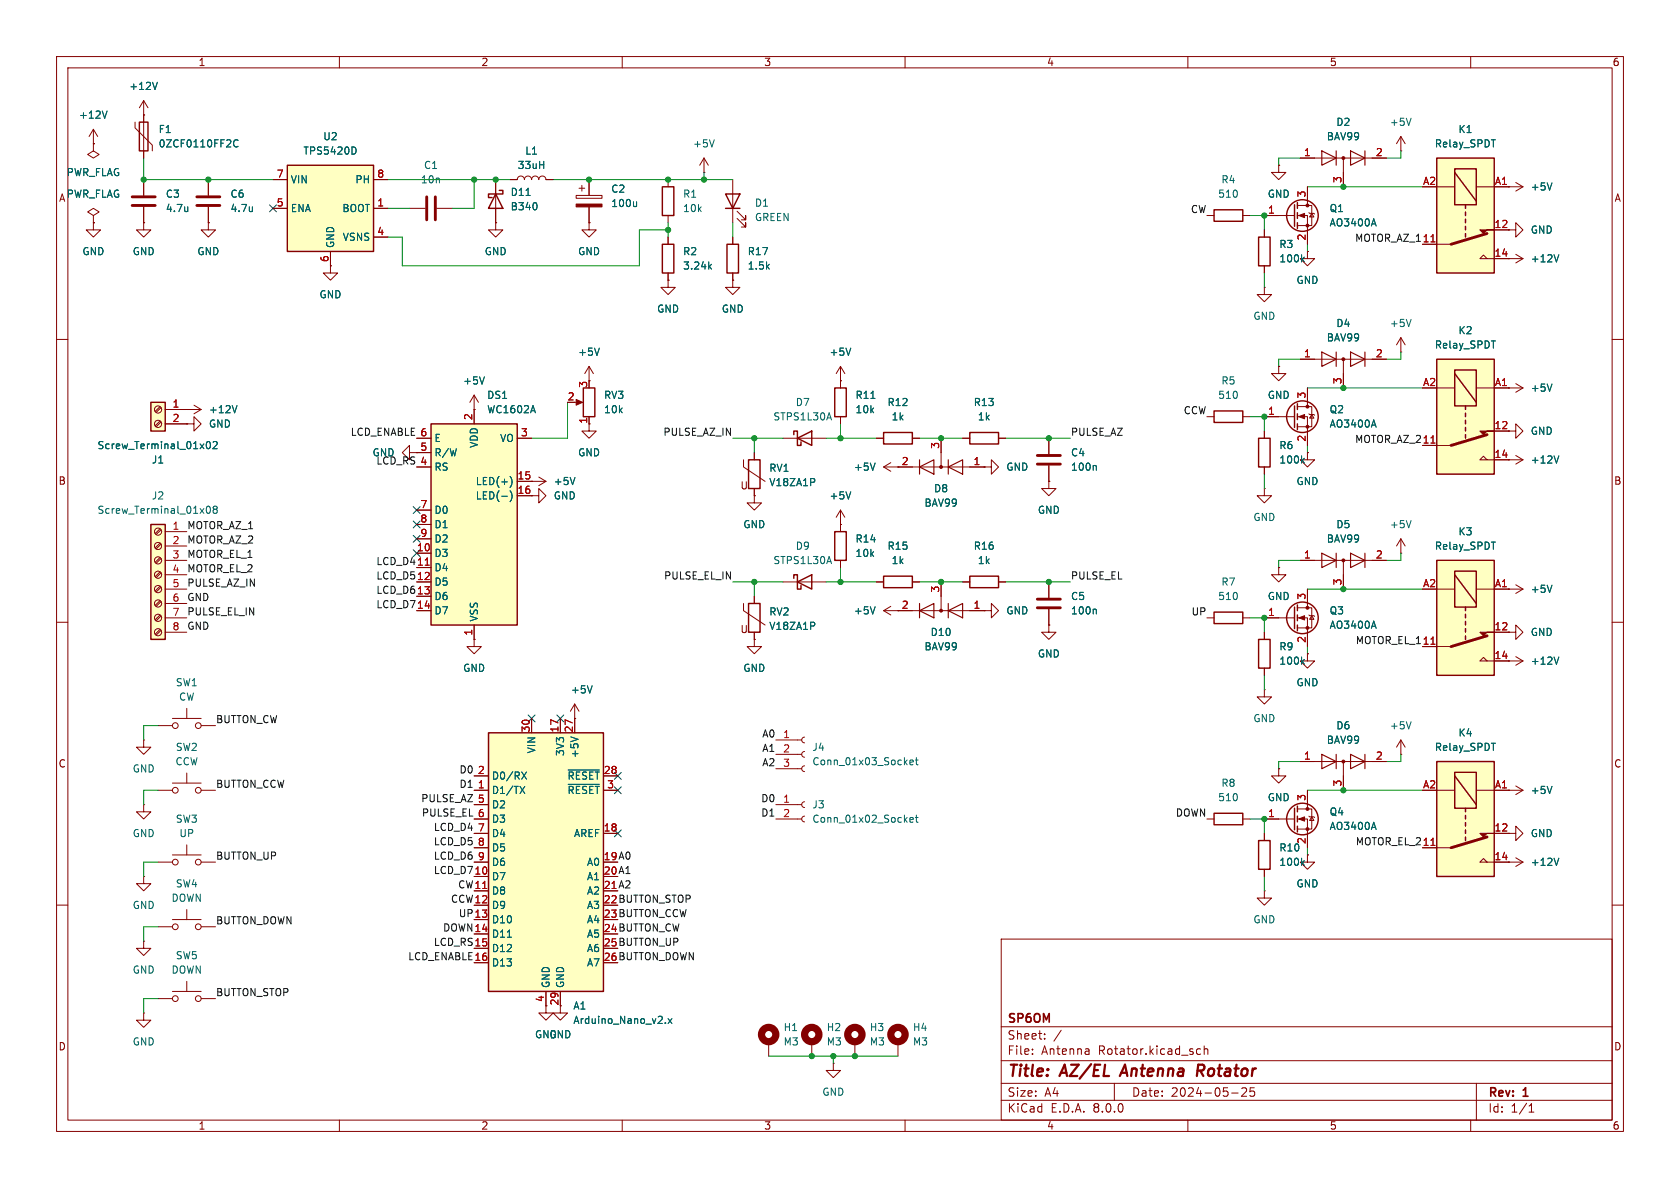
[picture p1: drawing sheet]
<svg xmlns="http://www.w3.org/2000/svg" width="297mm" height="210mm" viewBox="0 0 297 210" stroke-linecap="round" stroke-linejoin="round" font-family="sans-serif">
<g fill="none" stroke="#840000" stroke-width=".18">
<path d="M10 10h277v190h-277zM12 12h273v186h-273zM60 10v2M110 10v2M160 10v2M210 10v2M260 10v2M72.4 36.8h2.8M77.2 36.8h2.8M87.6 39.4v1.2h1.3l-1.3 1.3-1.2-1.3h1.2M87.6 39.4h.1M87.6 31.8v7.6"/>
<path d="M90.2 31.8h1.2a.64 .64 0 0 1 .7-.7 .64 .64 0 0 1 .6 .7 .64 .64 0 0 1 .6-.7 .64 .64 0 0 1 .7 .7 .64 .64 0 0 1 .6-.7 .64 .64 0 0 1 .6 .7 .64 .64 0 0 1 .7-.7 .64 .64 0 0 1 .6 .7h1.3M101.9 34.5h4.5v.6h-4.5zM102.4 33.3h1M102.9 32.8v1M104.1 39.4v1.2h1.3l-1.3 1.3-1.2-1.3h1.2M104.1 39.4h.1M104.1 31.8v2.7M104.1 36.6v2.8M118.1 31.8v1.2M118.1 38.1v1.3M124.5 30.5h.1M124.5 27.9l-.8 1.3"/>
<path d="M124.5 27.9v2.6M124.5 27.9l.7 1.3M129.5 31.8v7.6M130.3 38.6l1.5 1.5v-.7v.7h-.7M130.3 37.3l1.5 1.6v-.8v.8h-.7M10 60h2M118.1 49.5v1.3h1.3l-1.3 1.3-1.3-1.3h1.3M118.1 49.5h.1M118.1 41.9v1.3M118.1 48.3v1.2M129.5 49.5v1.3h1.3l-1.3 1.3-1.2-1.3h1.2M129.5 49.5h.1"/>
<path d="M129.5 41.9v1.3M129.5 48.3v1.2M285 60h2M154.9 77.5h1.3M161.3 77.5h1.3M166.4 77.5v5.1M170.2 77.5h1.2M176.5 77.5h1.3M185.4 77.5v2.8M156.2 82.6l1.3 .7M156.2 82.6h17.8M157.5 81.8l-1.3 .8"/>
<path d="M174 82.6h1.3v-1.3l1.2 1.3-1.2 1.2v-1.2M174 82.6h.1M185.4 85.1v1.3h1.3l-1.3 1.2-1.3-1.2h1.3M185.4 85.1h.1M185.4 82.3v2.8M10 110h2M154.9 102.9h1.3M156.2 108h17.8M156.2 108l1.3 .7M157.5 107.2l-1.3 .8M161.3 102.9h1.3M166.4 102.9v5.1"/>
<path d="M170.2 102.9h1.2M174 108h1.3v-1.3l1.2 1.3-1.2 1.2v-1.2M174 108h.1M176.5 102.9h1.3M185.4 110.5v1.3h1.3l-1.3 1.2-1.3-1.2h1.3M185.4 110.5h.1M185.4 102.9v2.8M185.4 107.7v2.8M285 110h2M223.5 121.9v1.3h1.3l-1.3 1.3-1.3-1.3h1.3M223.5 121.9h.1M226.1 135.9v1.3h1.2l-1.2 1.2-1.3-1.2h1.3"/>
<path d="M226.1 135.9h.1M229.9 134.6h15.2M231.1 139.7v3.3M237.5 134.6v5.1M247.6 133.4h.1M247.6 130.8l-.7 1.3M247.6 130.8v2.6M247.6 130.8l.8 1.3M10 160h2M25.4 154.9v1.3h1.3l-1.3 1.3-1.3-1.3h1.3M25.4 154.9h.1M213.4 144.8h1.2"/>
<path d="M219.7 144.8h1.3M223.5 144.8h5.4M229.4 144.8h1.7v5.1M229.4 143h2.5v3.6h-2.5M231.4 144.3l.1 .1h.8l.1 .1M231.9 144.4l.4 .6h-.8zM285 160h2M27.9 163.8h2.6M30.5 162.6h5.1M33 160.8v1.8M35.6 163.8h2.5M177 166h108v32h-108z"/>
<path d="M60 198v2M110 198v2M160 198v2M177 194.5h108M177 191.5h108M177 187.5h108M177 181.5h108M182.5 186.3v.1M182.5 185.5v.1M184.7 183.6v.1M184.7 182.8v.1M187.6 182.1l-1.3 2"/>
<path d="M197 191.5v3M210 198v2M211.5 186.1l.3 .3 .4-.1M212.2 185.5l-.4-.1-.3 .3M212.9 185.5l.2-.1 .4 .1v.9M212.9 184.9v1.5M217.7 193.2h1.2M219.5 192.4l.6-.1 .2 .1 .1 .3-.9 1.1h.9M221.7 192.3h-.7v.7l.2-.1h.5l.1 .3-.1 .5-.2 .1-.5-.1M260 198v2M261 191.5v6.5M270.3 196.6h.9"/>
<path d="M270.3 195.5l.4-.4v1.5"/>
<circle cx="31" cy="163.8" r=".51"/>
<circle cx="35.1" cy="163.8" r=".51"/>
</g>
<path d="M198.9 188.2l-.9 2M212.2 189.3l.5 .9M212.6 188.2h-.8l-.2 2M212.7 189.2l-1 .1" fill="none" stroke="#840000" stroke-width=".4"/>
<g fill="none" stroke="#840000" stroke-width=".25">
<path d="M87.6 34.3l1.3 2.5h-2.5zM88.3 33.7h.6v.6h-2.5v.6h.6M117.1 33h2v5.1h-2zM128.3 34.3h2.5l-1.3 2.5zM128.3 36.8h2.5M117.1 43.2h2v5.1h-2zM128.5 43.2h2.1v5.1h-2.1zM156.2 76.5h5.1v2h-5.1zM171.4 76.5h5.1v2h-5.1zM156.2 101.9h5.1v2h-5.1zM171.4 101.9h5.1v2h-5.1zM214.6 143.8h5.1v2h-5.1z"/>
<path d="M228.9 142.9v3.8M229.4 142.5v1M229.4 144.3v1M229.4 146.1v1"/>
<circle cx="230.3" cy="144.8" r="2.79"/>
</g>
<path d="M75.4 34.8v4.1M77 34.8v4.1M183.4 82h4.1M183.4 80.5h4.1M183.4 107.4h4.1M183.4 105.9h4.1" fill="none" stroke="#840000" stroke-width=".51"/>
<g fill="none" stroke="#006464" stroke-width=".18">
<path d="M93 34.6h.7M94.8 35.9l.1 .4-.1 .7M112.5 35.7v.8M112.5 36.4l-.1 .1M126.3 24.7l-.4 1.3M125.4 47.1l.4 .5M125.8 46.7l-.5 .5M154.7 81.9l-.4 1.2M193.6 82.3l.2 .2v.6M154.7 107.3l-.4 1.2M193.6 107.7l.2 .2v.6M249.5 127.6l-.5 1.2"/>
<path d="M242.9 145.4l.4 1.2"/>
</g>
<path d="M162.6 81.3v2.5M162.6 82.6l2.5-1.3v2.5zM167.6 81.3v2.5M167.6 82.6l2.6-1.3v2.5zM162.6 106.7v2.5M162.6 108l2.5-1.3v2.5zM167.6 106.7v2.5M167.6 108l2.6-1.3v2.5zM233.7 133.4l2.5 1.2-2.5 1.3zM236.2 133.4v2.5M238.8 133.4l2.5 1.2-2.5 1.3zM241.3 133.4v2.5" fill="none" stroke="#840000" stroke-width=".2"/>
<g fill="#840000" stroke="#840000" stroke-width=".18">
<path d="M101.9 36.1h4.5v.5h-4.5z"/>
<path d="M229.6 144.8l1-.4v.8z"/>
<circle cx="166.4" cy="107.9" r=".25"/>
<circle cx="166.4" cy="82.5" r=".25"/>
<circle cx="231.1" cy="146.6" r=".25"/>
<circle cx="231.1" cy="143" r=".25"/>
<circle cx="237.5" cy="134.6" r=".25"/>
</g>
<path d="M254 134.6h10.2v20.3h-10.2z" fill="#ffffc2"/>
<g fill="none" stroke="#840000" stroke-width=".18">
<path d="M213.4 38.1h1.2M219.7 38.1h1.3M223.5 38.1h5.4M226.1 29.2v1.3h1.2l-1.2 1.3-1.3-1.3h1.3M226.1 29.2h.1M229.4 38.1h1.7v5.1M229.4 36.3h2.5v3.6h-2.5M231.1 33v3.3M231.4 37.6l.1 .1h.8l.1 .1M231.9 37.7l.4 .7h-.8zM223.5 50.8v1.3h1.3l-1.3 1.2-1.3-1.2h1.3M223.5 50.8h.1"/>
<path d="M223.5 40.6v1.3M223.5 47v1.3M231.1 44.5v1.2h1.3l-1.3 1.3-1.2-1.3h1.2M231.1 44.5h.1M25.4 130.8v1.3h1.3l-1.3 1.3-1.3-1.3h1.3M25.4 130.8h.1M27.9 139.7h2.6M27.9 128.3h2.6M30.5 127h5.1M30.5 138.4h5.1M33 125.2v1.8M33 136.7v1.7"/>
<path d="M35.6 139.7h2.5M35.6 128.3h2.5M254 139.7h3.2M261 139.7h8.2M266.7 139.7h.1M268 138.9l1.2 .8M269.2 139.7l-1.2 .8M25.4 142.2v1.3h1.3l-1.3 1.3-1.3-1.3h1.3M25.4 142.2h.1M27.9 152.4h2.6M30.5 151.1h5.1M33 149.4v1.7"/>
<path d="M35.6 152.4h2.5M223.5 157.5v1.3h1.3l-1.3 1.2-1.3-1.2h1.3M223.5 157.5h.1M223.5 147.3v1.3M223.5 153.7v1.2M231.1 151.1v1.3h1.3l-1.3 1.3-1.2-1.3h1.2M231.1 151.1h.1M251.5 149.9h5M262.9 152.4l-.6-.6-.7 .6h7.6M264.2 147.3h2.5M266.7 147.3h1.3v-1.2l1.2 1.2-1.2 1.3v-1.3M266.7 147.3h.1"/>
<path d="M266.7 152.4h.1M268 151.6l1.2 .8M269.2 152.4l-1.2 .8M25.4 179.1v1.2h1.3l-1.3 1.3-1.3-1.3h1.3M25.4 179.1h.1M25.4 166.4v1.2h1.3l-1.3 1.3-1.3-1.3h1.3M25.4 166.4h.1M27.9 176.5h2.6M30.5 175.3h5.1M33 173.5v1.8M35.6 176.5h2.5M147.3 188v1.2h1.3l-1.3 1.3-1.3-1.3h1.3"/>
<path d="M147.3 188h.1M151.1 184.2v2.5M158.7 184.2v2.5"/>
<circle cx="31" cy="139.7" r=".51"/>
<circle cx="31" cy="128.3" r=".51"/>
<circle cx="35.1" cy="139.7" r=".51"/>
<circle cx="35.1" cy="128.3" r=".51"/>
<circle cx="31" cy="152.4" r=".51"/>
<circle cx="35.1" cy="152.4" r=".51"/>
<circle cx="31" cy="176.5" r=".51"/>
<circle cx="35.1" cy="176.5" r=".51"/>
</g>
<g fill="none" stroke="#840000" stroke-width=".25">
<path d="M214.6 37.1h5.1v2h-5.1zM228.9 36.2v3.8M229.4 35.8v1M229.4 37.6v1M229.4 39.4v1M222.5 41.9h2v5.1h-2zM254 134.6h10.2v20.3h-10.2zM257.2 136.5h3.8v6.4h-3.8zM257.2 137.2l3.8 5M222.5 148.6h2v5.1h-2zM259.1 142.9v.6M259.1 144.1v.7"/>
<path d="M259.1 145.4v.7M259.1 146.7v.6M259.1 148v.6"/>
<circle cx="230.3" cy="38.1" r="2.79"/>
</g>
<path d="M262.9 148l-6.4 1.9" fill="none" stroke="#840000" stroke-width=".51"/>
<g fill="#840000" stroke="#840000" stroke-width=".18">
<path d="M261.6 147.3h2.6h-1.3l-.6 .7z"/>
<path d="M229.6 38.1l1-.4v.8z"/>
<circle cx="231.1" cy="39.9" r=".25"/>
<circle cx="231.1" cy="36.3" r=".25"/>
</g>
<path d="M253 149.4h.7" fill="none" stroke="#a90000" stroke-width=".18"/>
<path d="M242.9 38.7l.4 1.2M230.2 45.8l.4 .5M230.6 45.5l-.5 .4M274.4 139l-.5 1.3M230.2 152.5l.4 .5M230.6 152.1l-.5 .5M275.6 151.7l-.4 1.3" fill="none" stroke="#006464" stroke-width=".18"/>
<g fill="none" stroke="#840000" stroke-width="1.3">
<circle cx="151.1" cy="182.9" r="1.27"/>
<circle cx="158.7" cy="182.9" r="1.27"/>
</g>
<path d="M254 27.9h10.2v20.4h-10.2z" fill="#ffffc2"/>
<g fill="none" stroke="#840000" stroke-width=".18">
<path d="M229.9 27.9h15.2M237.5 27.9v5.1M247.6 26.7h.1M247.6 24.1l-.7 1.3M247.6 24.1v2.6M247.6 24.1l.8 1.3M254 33h3.2M261 33h8.2M266.7 33h.1M268 32.3l1.2 .7M269.2 33l-1.2 .8M251.5 43.2h5"/>
<path d="M262.9 45.7l-.6-.6-.7 .6h7.6M264.2 40.6h2.5M266.7 40.6h1.3v-1.2l1.2 1.2-1.2 1.3v-1.3M266.7 40.6h.1M266.7 45.7h.1M268 45l1.2 .7M269.2 45.7l-1.2 .8M266.7 116.8h.1M266.7 111.8h1.3v-1.3l1.2 1.3-1.2 1.2v-1.2M266.7 111.8h.1M266.7 104.1h.1M266.7 116.8h2.5"/>
<path d="M266.7 104.1h2.5M268 116.1l1.2 .7M268 103.4l1.2 .7M269.2 116.8l-1.2 .8M269.2 104.1l-1.2 .8"/>
</g>
<path d="M254 27.9h10.2v20.4h-10.2zM257.2 29.8h3.8v6.4h-3.8zM257.2 30.5l3.8 5.1M259.1 36.2v.6M259.1 37.5v.6M259.1 38.7v.7M259.1 40v.6M259.1 41.3v.6" fill="none" stroke="#840000" stroke-width=".25"/>
<path d="M262.9 41.3l-6.4 1.9" fill="none" stroke="#840000" stroke-width=".51"/>
<g fill="#840000" stroke="#840000" stroke-width=".18">
<path d="M261.6 40.6h2.6h-1.3l-.6 .7z"/>
<circle cx="237.5" cy="27.9" r=".25"/>
</g>
<path d="M253 42.8h.7" fill="none" stroke="#a90000" stroke-width=".18"/>
<path d="M249.5 20.9l-.5 1.3M274.4 32.3l-.5 1.3M275.6 45l-.4 1.3M274.4 103.4l-.5 1.3M275.6 116.1l-.4 1.3" fill="none" stroke="#006464" stroke-width=".18"/>
<path d="M233.7 26.7l2.5 1.2-2.5 1.3zM236.2 26.7v2.5M238.8 26.7l2.5 1.2-2.5 1.3zM241.3 26.7v2.5" fill="none" stroke="#840000" stroke-width=".2"/>
<path d="M254 99.1h10.2v20.3h-10.2z" fill="#ffffc2"/>
<path d="M251.5 114.3h5M254 104.1h3.2M261 104.1h5.7M262.9 116.8l-.6-.6-.7 .6h5.1M264.2 111.8h2.5" fill="none" stroke="#840000" stroke-width=".18"/>
<path d="M254 99.1h10.2v20.3h-10.2zM257.2 101h3.8v6.3h-3.8zM257.2 101.6l3.8 5.1M259.1 107.3v.7M259.1 108.6v.6M259.1 109.9v.6M259.1 111.1v.7M259.1 112.4v.6" fill="none" stroke="#840000" stroke-width=".25"/>
<path d="M262.9 112.4l-6.4 1.9" fill="none" stroke="#840000" stroke-width=".51"/>
<path d="M261.6 111.8h2.6h-1.3l-.6 .6z" fill="#840000" stroke="#840000" stroke-width=".18"/>
<path d="M253 113.9h.7" fill="none" stroke="#a90000" stroke-width=".18"/>
<path d="M86.4 129.5h20.3v45.8h-20.3z" fill="#ffffc2"/>
<g fill="none" stroke="#840000" stroke-width=".25">
<path d="M214.6 72.6h5.1v2.1h-5.1zM222.5 77.5h2v5.1h-2zM228.9 71.8v3.8M229.4 71.4v1M229.4 73.2v1M229.4 74.9v1M214.6 108.2h5.1v2h-5.1zM222.5 113h2v5.1h-2zM228.9 107.3v3.8M229.4 106.9v1.1M229.4 108.7v1M229.4 110.5v1"/>
<path d="M86.4 129.5h20.3v45.8h-20.3z"/>
<circle cx="230.3" cy="73.7" r="2.79"/>
<circle cx="230.3" cy="109.2" r="2.79"/>
</g>
<g fill="none" stroke="#840000" stroke-width=".18">
<path d="M247.6 59.7v2.5M247.6 59.7l-.7 1.3M247.6 59.7l.8 1.3M148.6 67.3h.1M148.6 64.8l-.8 1.2M148.6 64.8v2.5M148.6 64.8l.8 1.2M213.4 73.7h1.2M219.7 73.7h1.3M223.5 76.2v1.3M223.5 73.7h5.4M226.1 64.8v1.2h1.2l-1.2 1.3-1.3-1.3h1.3"/>
<path d="M226.1 64.8h.1M229.4 73.7h1.7v5M229.4 71.9h2.5v3.5h-2.5M229.9 63.5h15.2M231.1 68.6v3.3M231.4 73.2l.1 .1h.8l.1 .1M231.9 73.3l.4 .6h-.8zM237.5 63.5v5.1M247.6 62.2h.1M266.7 76.2h1.3v-1.3l1.2 1.3-1.2 1.3v-1.3M266.7 76.2h.1M266.7 68.6h.1"/>
<path d="M266.7 68.6h2.5M268 67.8l1.2 .8M269.2 68.6l-1.2 .7M223.5 86.4v1.2h1.3l-1.3 1.3-1.3-1.3h1.3M223.5 86.4h.1M223.5 82.6v1.2M229.9 99.1h15.2M231.1 80v1.3h1.3l-1.3 1.3-1.2-1.3h1.2M231.1 80h.1M237.5 99.1v5M247.6 97.8h.1M247.6 95.3l-.7 1.2"/>
<path d="M247.6 95.3v2.5M247.6 95.3l.8 1.2M266.7 81.3h.1M266.7 81.3h2.5M268 80.5l1.2 .8M269.2 81.3l-1.2 .7M213.4 109.2h1.2M219.7 109.2h1.3M223.5 109.2h5.4M223.5 111.8v1.2M223.5 118.1v1.3M226.1 100.3v1.3h1.2l-1.2 1.3-1.3-1.3h1.3"/>
<path d="M226.1 100.3h.1M229.4 109.2h1.7v5.1M229.4 107.4h2.5v3.6h-2.5M231.1 115.6v1.2h1.3l-1.3 1.3-1.2-1.3h1.2M231.1 115.6h.1M231.1 104.1v3.3M231.4 108.7l.1 .1h.8l.1 .2M231.9 108.8l.4 .7h-.8zM83.8 139.7h2.6M83.8 137.2h2.6M94 127v2.5M99.1 127v2.5"/>
<path d="M101.6 127v2.5M106.7 139.7h2.5M106.7 137.2h2.5M137.2 135.9h4.5M137.2 133.4h4.5M137.2 130.8h4.5M142.2 135.4l-.3 .1-.2 .4 .2 .3 .3 .2M142.2 132.8l-.3 .2-.2 .4 .2 .3 .3 .2M142.2 130.3l-.3 .2-.2 .3 .2 .4 .3 .1M83.8 154.9h2.6M83.8 157.5h2.6M83.8 147.3h2.6"/>
<path d="M83.8 142.2h2.6M83.8 144.8h2.6M83.8 149.9h2.6M83.8 152.4h2.6M106.7 147.3h2.5M137.2 142.2h4.5M137.2 144.8h4.5M142.2 144.3l-.3 .1-.2 .4 .2 .3 .3 .2M142.2 141.7l-.3 .2-.2 .3 .2 .4 .3 .1M83.8 160h2.6M83.8 162.6h2.6M83.8 165.1h2.6"/>
<path d="M83.8 167.6h2.6M83.8 170.2h2.6M96.5 175.3v3.8h1.3l-1.3 1.2-1.3-1.2h1.3M99.1 175.3v3.8h1.2l-1.2 1.2-1.3-1.2h1.3M135.9 184.2v2.5M143.5 184.2v2.5"/>
</g>
<g fill="none" stroke="#006464" stroke-width=".18">
<path d="M249.5 56.5l-.5 1.2M150.4 61.5l-.4 1.3M242.9 74.2l.4 1.3M274.4 67.9l-.5 1.3M230.2 81.4l.4 .5M230.6 81l-.5 .5M249.5 92l-.5 1.3M275.6 80.6l-.4 1.3M230.2 116.9l.4 .5M230.6 116.6l-.5 .5M242.9 109.8l.4 1.3M91.9 139l.9 1.3"/>
<path d="M92.2 136.5l.9 1.2M92.8 139l-.9 1.3M93.1 136.5l-.9 1.2M100.5 136.1h5.4M100.5 138.7h5.4M100.9 130.3l1.3 .4M160.9 134.8l.6-.1-.1-.3h-.4l-.1 .1v.6h.5M161.8 134.4h.5M162 133.9v1.1l.3 .2M160.9 144.9l.6-.1-.1-.2-.4-.1-.1 .2v.6h.5M161.8 144.5h.5M162 144.1v1.1l.3 .2"/>
<path d="M89.7 165.7h.7M117.6 180.8v.1M118.1 180.1l.7 .8M118.8 180.1l-.7 .8"/>
</g>
<path d="M85.3 157.1h.8" fill="none" stroke="#a90000" stroke-width=".18"/>
<g fill="#840000" stroke="#840000" stroke-width=".18">
<path d="M229.6 109.2l1-.4v.8z"/>
<path d="M229.6 73.7l1-.4v.7z"/>
<circle cx="231.1" cy="111" r=".25"/>
<circle cx="231.1" cy="107.4" r=".25"/>
<circle cx="237.5" cy="99.1" r=".25"/>
<circle cx="231.1" cy="75.4" r=".25"/>
<circle cx="231.1" cy="71.9" r=".25"/>
<circle cx="237.5" cy="63.5" r=".25"/>
</g>
<path d="M233.7 62.2l2.5 1.3-2.5 1.3zM236.2 62.2v2.6M238.8 62.2l2.5 1.3-2.5 1.3zM241.3 62.2v2.6M233.7 97.8l2.5 1.3-2.5 1.2zM236.2 97.8v2.5M238.8 97.8l2.5 1.3-2.5 1.2zM241.3 97.8v2.5" fill="none" stroke="#840000" stroke-width=".2"/>
<g fill="none" stroke="#840000" stroke-width="1.3">
<circle cx="135.9" cy="182.9" r="1.27"/>
<circle cx="143.5" cy="182.9" r="1.27"/>
</g>
<path d="M254 63.5h10.2v20.3h-10.2z" fill="#ffffc2"/>
<g fill="none" stroke="#840000" stroke-width=".18">
<path d="M16.5 38.1l1-.6-1-.7-1 .7 1 .6v1.3M16.5 39.4h.1M16.5 39.4v1.2h1.3l-1.3 1.3-1.3-1.3h1.3M25.4 39.4v1.2h1.3l-1.3 1.3-1.3-1.3h1.3M25.4 39.4h.1M25.4 31.8v2.7M25.4 36.6v2.8M33 74.9h1.3v-1.2l1.3 1.2-1.3 1.3v-1.3M33 74.9h.1M33 72.4h.1M33 72.4h2.6M34.3 71.6l1.3 .8"/>
<path d="M35.6 72.4l-1.3 .8M138.4 77.5h7.6M148.6 67.3v1.3M148.6 73.7v1.2M251.5 78.7h5M254 68.6h3.2M261 68.6h5.7M264.2 76.2h2.5M148.6 92.7v1.3M148.6 99.1v1.2M262.9 81.3l-.6-.7-.7 .7h5.1M131.4 106.7v1.3l3.9 2.5"/>
<path d="M133.3 113v1.3h1.3l-1.3 1.3-1.2-1.3h1.2M133.3 113h.1M133.3 105.4v1.3M133.3 111.8v1.2M138.4 102.9h7.6"/>
</g>
<g fill="none" stroke="#840000" stroke-width=".25">
<path d="M140.3 76.8v-.6h.7v2.5h.6v-.6M141 77.5l2.5-1.3v2.5zM147.6 68.6h2v5.1h-2zM254 63.5h10.2v20.3h-10.2zM257.2 65.4h3.8v6.4h-3.8zM257.2 66l3.8 5.1M259.1 71.8v.6M259.1 73v.7M259.1 74.3v.6M259.1 75.6v.6M259.1 76.8v.7M147.6 94h2v5.1h-2z"/>
<path d="M132.3 106.7h2.1v5.1h-2.1zM140.3 102.2v-.6h.7v2.5h.6v-.6M141 102.9l2.5-1.3v2.5z"/>
</g>
<path d="M23.4 36.3h4M23.4 34.8h4M262.9 76.8l-6.4 1.9" fill="none" stroke="#840000" stroke-width=".51"/>
<path d="M261.6 76.2h2.6h-1.3l-.6 .6z" fill="#840000" stroke="#840000" stroke-width=".18"/>
<path d="M253 78.3h.7" fill="none" stroke="#a90000" stroke-width=".18"/>
<path d="M33.2 36.6v.8M33.2 37.3h-.1M41.9 71.7l-.4 1.3M146.6 73l.4 1.2M154 70.4h.7M146.6 98.4l.4 1.2M144 110.1v.4" fill="none" stroke="#006464" stroke-width=".18"/>
<path d="M26.7 92.7h2.5v20.3h-2.5z" fill="#ffffc2"/>
<path d="M26.7 92.7h2.5v20.3h-2.5z" fill="none" stroke="#840000" stroke-width=".25"/>
<g fill="none" stroke="#840000" stroke-width=".18">
<path d="M28.3 98.6l-.9 .8M28.3 96l-.9 .9M28.3 93.5l-.9 .8M28.5 98.7l-.9 .9M28.5 96.2l-.9 .8M28.5 93.6l-.9 .9M29.2 94h3.8M29.2 96.5h3.8M29.2 99.1h3.8M148.6 92.7h.1M148.6 90.2l-.8 1.2M148.6 90.2v2.5"/>
<path d="M148.6 90.2l.8 1.2M28.3 111.3l-.9 .8M28.3 108.7l-.9 .9M28.3 106.2l-.9 .8M28.3 103.6l-.9 .9M28.3 101.1l-.9 .8M28.5 111.4l-.9 .9M28.5 108.9l-.9 .8M28.5 106.3l-.9 .9M28.5 103.8l-.9 .8M28.5 101.3l-.9 .8M29.2 101.6h3.8"/>
<path d="M29.2 104.1h3.8M29.2 106.7h3.8M29.2 109.2h3.8M29.2 111.8h3.8"/>
<circle cx="27.9" cy="99.1" r=".63"/>
<circle cx="27.9" cy="96.5" r=".63"/>
<circle cx="27.9" cy="94" r=".63"/>
<circle cx="27.9" cy="101.6" r=".63"/>
<circle cx="27.9" cy="109.2" r=".63"/>
<circle cx="27.9" cy="111.8" r=".63"/>
<circle cx="27.9" cy="106.7" r=".63"/>
<circle cx="27.9" cy="104.1" r=".63"/>
</g>
<path d="M36.6 89.5h.2a.68 .68 0 0 1 .4 .6 .68 .68 0 0 1-.4 .6 .84 .84 0 0 1-.2-1.2zM37.9 90l-.2-.2 .2-.3h.3l.2 .2-.2 .3M37.9 90l-.2 .3v.3l.2 .1h.4l.1-.2v-.2l-.2-.3M37.9 90h.3M150.4 86.9l-.4 1.3" fill="none" stroke="#006464" stroke-width=".18"/>
<path d="M26.7 71.1h2.5v5.1h-2.5z" fill="#ffffc2"/>
<path d="M26.7 71.1h2.5v5.1h-2.5z" fill="none" stroke="#840000" stroke-width=".25"/>
<g fill="none" stroke="#840000" stroke-width=".18">
<path d="M28.3 74.4l-.9 .9M28.3 71.9l-.9 .8M28.5 74.6l-.9 .8M28.5 72.1l-.9 .8M29.2 72.4h3.8M29.2 74.9h3.8M83.8 72.4h.1M83.8 69.9l-.7 1.2M83.8 69.9v2.5M83.8 69.9l.8 1.2M83.8 113v1.3h1.3l-1.3 1.3-1.3-1.3h1.3M83.8 113h.1"/>
<circle cx="27.9" cy="72.4" r=".63"/>
<circle cx="27.9" cy="74.9" r=".63"/>
</g>
<path d="M36.6 78.1l.2-.1a.68 .68 0 0 1 .4 .7 .68 .68 0 0 1-.4 .6 .84 .84 0 0 1-.2-1.2zM37.7 78.2l.5-.2 .2 .4-.8 .9h.8M85.6 66.6l-.4 1.3" fill="none" stroke="#006464" stroke-width=".18"/>
<path d="M76.2 74.9h15.2v35.6h-15.2z" fill="#ffffc2"/>
<path d="M24.6 21.6h1.6v5.1h-1.6zM76.2 74.9h15.2v35.6h-15.2zM103.1 68.6h2.1v5.1h-2.1zM132.3 81.3h2.1v5.1h-2.1z" fill="none" stroke="#840000" stroke-width=".25"/>
<g fill="none" stroke="#840000" stroke-width=".18">
<path d="M25.4 17.8v10.1M25.4 17.8l-.8 1.3M25.4 17.8l.8 1.3M16.5 25.4h.1M16.5 25.4v1.3l1 .6-1 .6-1-.6 1-.6M16.5 22.9l-.8 1.2M16.5 22.9v2.5M16.5 22.9l.8 1.2M23.9 21.6v1l3 3.1v1M25.4 20.3h.1M36.8 31.8v2.7M36.8 36.6v2.8"/>
<path d="M58.4 47v1.3h1.3l-1.3 1.2-1.3-1.2h1.3M58.4 47h.1M73.7 77.5h2.5M83.8 72.4v2.5M91.4 77.5h2.6M101.6 71.1h1M104.1 73.7v2.5h1.3l-1.3 1.3-1.2-1.3h1.2M104.1 64.8l-.7 1.2M104.1 64.8v2.5M104.1 64.8l.8 1.2M72.4 80v-1.3l-1.3 1.3 1.3 1.3v-1.3h1.3M73.7 80h.1"/>
<path d="M73.7 97.8h2.5M73.7 82.6h2.5M73.7 80h2.5M73.7 90.2h2.5M73.7 92.7h2.5M73.7 95.3h2.5M91.4 85.1h5.1M91.4 87.6h2.6M94 87.6h1.2v-1.2l1.3 1.2-1.3 1.3v-1.3M94 87.6h.1M94 85.1h.1M95.2 84.3l1.3 .8"/>
<path d="M96.5 85.1l-1.3 .8M131.4 81.3v1.3l3.9 2.5M133.3 87.6v1.3h1.3l-1.3 1.3-1.2-1.3h1.2M133.3 87.6h.1M133.3 80v1.3M133.3 86.4v1.2M73.7 100.3h2.5M73.7 102.9h2.5M73.7 105.4h2.5M73.7 108h2.5M83.8 110.5v2.5"/>
</g>
<path d="M75.2 99.9h.7" fill="none" stroke="#a90000" stroke-width=".18"/>
<path d="M18.9 19.6l-.4 1.3M27.8 14.5l-.4 1.3M42.1 24.8a.6 .6 0 0 0-.9 .5 .6 .6 0 0 0 .6 .7l.3-.1M44.6 36.6v.8M44.6 37.3h.1M106 61.5l-.5 1.3M90.2 84.2a1.46 1.46 0 0 1 0 2M90.2 86.8a1.46 1.46 0 0 1 0 1.9M101.7 84.4l-.5 1.3M144 84.7v.4" fill="none" stroke="#006464" stroke-width=".18"/>
<path d="M101.9 70.6l1.1 .5-1.1 .5z" fill="#840000" stroke="#840000" stroke-width=".18"/>
<path d="M34.8 36.3h4.1M34.8 34.8h4.1" fill="none" stroke="#840000" stroke-width=".51"/>
<path d="M50.8 29.2h15.2v15.3h-15.2z" fill="#ffffc2"/>
<path d="M50.8 29.2h15.2v15.3h-15.2z" fill="none" stroke="#840000" stroke-width=".25"/>
<g fill="none" stroke="#840000" stroke-width=".18">
<path d="M16.5 25.4h.1M16.5 39.4h.1M25.4 20.3h.1M25.4 39.4h.1M25.4 20.3v1.3M25.4 26.7v1.2M25.4 31.8v2.7M25.4 36.6v2.8M36.8 39.4v1.2h1.3l-1.3 1.3-1.2-1.3h1.2M36.8 39.4h.1M36.8 31.8v2.7M36.8 36.6v2.8"/>
<path d="M48.3 36.8h2.5M48.3 31.8h2.5M66 36.8h2.6M66 31.8h2.6M87.6 39.4h.1M87.6 31.8v2.5M87.6 36.8v2.6M90.2 31.8h1.2M96.5 31.8h1.3M104.1 39.4h.1M104.1 31.8v2.7M104.1 36.6v2.8"/>
<path d="M223.5 38.1h2.6M226.1 29.2h.1M229.9 27.9h2.5M231.1 33v2.6M237.5 30.5v2.5M242.6 27.9h2.5M264.2 33h2.5M266.7 33h.1M58.4 47h.1M58.4 44.5v2.5M66 41.9h2.6M118.1 49.5h.1"/>
<path d="M118.1 41.9v1.3M118.1 48.3v1.2M129.5 49.5h.1M129.5 41.9v1.3M129.5 48.3v1.2M223.5 40.6v1.3M223.5 47v1.3M231.1 44.5h.1M231.1 40.6v2.6M251.5 43.2h2.5M264.2 40.6h2.5M264.2 45.7h2.5"/>
<path d="M266.7 45.7h.1M266.7 40.6h.1M29.2 72.4h3.8M29.2 74.9h3.8M33 72.4h.1M33 74.9h.1M73.7 77.5h2.5M83.8 72.4h.1M83.8 72.4v2.5M91.4 77.5h2.6M104.1 73.7v1.2M148.6 67.3h.1"/>
<path d="M148.6 67.3v1.3M148.6 73.7v1.2M154.9 77.5h1.3M161.3 77.5h1.3M166.4 77.5v2.5M170.2 77.5h1.2M176.5 77.5h1.3M185.4 77.5v2.8M223.5 76.2v1.3M223.5 73.7h2.6M226.1 64.8h.1M229.9 63.5h2.5"/>
<path d="M231.1 68.6v2.5M231.1 76.2v2.5M237.5 66v2.6M242.6 63.5h2.5M251.5 78.7h2.5M264.2 76.2h2.5M264.2 68.6h2.5M266.7 68.6h.1M266.7 76.2h.1M73.7 80h.1M73.7 97.8h2.5M73.7 82.6h2.5"/>
<path d="M73.7 80h2.5M73.7 90.2h2.5M73.7 92.7h2.5M73.7 95.3h2.5M91.4 85.1h2.6M91.4 87.6h2.6M94 87.6h.1M94 85.1h.1M133.3 87.6h.1M133.3 80v1.3M133.3 86.4v1.2M148.6 92.7h.1"/>
<path d="M148.6 92.7v1.3M148.6 99.1v1.2M158.7 82.6h2.6M171.4 82.6h2.6M174 82.6h.1M185.4 85.1h.1M185.4 82.3v2.8M223.5 82.6v1.2M229.9 99.1h2.5M231.1 80h.1M242.6 99.1h2.5M264.2 81.3h2.5"/>
<path d="M266.7 81.3h.1M73.7 100.3h2.5M73.7 102.9h2.5M73.7 105.4h2.5M73.7 108h2.5M83.8 113h.1M83.8 110.5v2.5M133.3 113h.1M133.3 105.4v1.3M133.3 111.8v1.2M154.9 102.9h1.3M158.7 108h2.6"/>
<path d="M161.3 102.9h1.3M166.4 102.9v2.5M170.2 102.9h1.2M171.4 108h2.6M174 108h.1M176.5 102.9h1.3M185.4 110.5h.1M185.4 102.9v2.8M185.4 107.7v2.8M223.5 111.8v1.2M223.5 118.1v1.3M223.5 109.2h2.6"/>
<path d="M226.1 100.3h.1M231.1 115.6h.1M231.1 104.1v2.6M231.1 111.8v2.5M237.5 101.6v2.5M251.5 114.3h2.5M264.2 111.8h2.5M264.2 116.8h2.5M264.2 104.1h2.5M266.7 104.1h.1M266.7 111.8h.1M266.7 116.8h.1"/>
<path d="M83.8 139.7h2.6M83.8 137.2h2.6M94 127v2.5M99.1 127v2.5M101.6 127h.1M101.6 124.5l-.8 1.2M101.6 124.5v5M101.6 124.5l.8 1.2M106.7 139.7h2.5M106.7 137.2h2.5M226.1 135.9h.1M229.9 134.6h2.5"/>
<path d="M231.1 139.7v2.5M237.5 137.2v2.5M242.6 134.6h2.5M264.2 139.7h2.5M266.7 139.7h.1M83.8 154.9h2.6M83.8 157.5h2.6M83.8 147.3h2.6M83.8 142.2h2.6M83.8 144.8h2.6M83.8 149.9h2.6M83.8 152.4h2.6"/>
<path d="M106.7 147.3h2.5M223.5 144.8h2.6M223.5 147.3v1.3M223.5 153.7v1.2M231.1 151.1h.1M231.1 147.3v2.6M251.5 149.9h2.5M264.2 147.3h2.5M264.2 152.4h2.5M266.7 152.4h.1M266.7 147.3h.1M83.8 160h2.6"/>
<path d="M83.8 162.6h2.6M83.8 165.1h2.6M83.8 167.6h2.6M83.8 170.2h2.6M96.5 175.3v2.5M99.1 175.3v2.5"/>
</g>
<g fill="none" stroke="#006464" stroke-width=".18">
<path d="M18.9 19.6l-.4 1.3M27.8 14.5l-.4 1.3M33.2 36.6v.8M33.2 37.3h-.1M42.1 24.8a.6 .6 0 0 0-.9 .5 .6 .6 0 0 0 .6 .7l.3-.1M44.6 36.6v.8M44.6 37.3h.1M62.7 26l.3 .5-.3 .7M93 34.6h.7M94.8 35.9l.1 .4-.1 .7M112.5 35.7v.8M112.5 36.4l-.1 .1"/>
<path d="M242.9 38.7l.4 1.2M274.4 32.3l-.5 1.3M125.4 47.1l.4 .5M125.8 46.7l-.5 .5M230.2 45.8l.4 .5M230.6 45.5l-.5 .4M275.6 45l-.4 1.3M36.6 78.1l.2-.1a.68 .68 0 0 1 .4 .7 .68 .68 0 0 1-.4 .6 .84 .84 0 0 1-.2-1.2zM37.7 78.2l.5-.2 .2 .4-.8 .9h.8M41.9 71.7l-.4 1.3M85.6 66.6l-.4 1.3M106 61.5l-.5 1.3"/>
<path d="M150.4 61.5l-.4 1.3M154 70.4h.7M242.9 74.2l.4 1.3M274.4 67.9l-.5 1.3M90.2 84.2a1.46 1.46 0 0 1 0 2M90.2 86.8a1.46 1.46 0 0 1 0 1.9M101.7 84.4l-.5 1.3M144 84.7v.4M150.4 86.9l-.4 1.3M154.7 81.9l-.4 1.2M193.6 82.3l.2 .2v.6M230.2 81.4l.4 .5"/>
<path d="M230.6 81l-.5 .5M275.6 80.6l-.4 1.3M144 110.1v.4M154.7 107.3l-.4 1.2M193.6 107.7l.2 .2v.6M230.2 116.9l.4 .5M230.6 116.6l-.5 .5M242.9 109.8l.4 1.3M274.4 103.4l-.5 1.3M275.6 116.1l-.4 1.3M91.9 139l.9 1.3M92.2 136.5l.9 1.2"/>
<path d="M92.8 139l-.9 1.3M93.1 136.5l-.9 1.2M100.5 136.1h5.4M100.5 138.7h5.4M100.9 130.3l1.3 .4M104.7 121.2l-.4 1.3M274.4 139l-.5 1.3M230.2 152.5l.4 .5M230.6 152.1l-.5 .5M242.9 145.4l.4 1.2M275.6 151.7l-.4 1.3M89.7 165.7h.7"/>
<path d="M117.6 180.8v.1M118.1 180.1l.7 .8M118.8 180.1l-.7 .8"/>
</g>
<g fill="none" stroke="#009600" stroke-width=".18">
<path d="M25.4 27.9v3.9h22.9M68.6 31.8h21.6M68.6 36.8h3.8M83.8 31.8v5h-3.8M97.8 31.8h31.7M118.1 39.4v2.5M124.5 30.5v1.3M129.5 39.4v2.5M221 38.1h2.5v2.5M229.9 27.9h-3.8v1.3M231.1 33h20.4M247.6 26.7v1.2h-2.5"/>
<path d="M118.1 40.6h-5.1v6.4h-41.9v-5.1h-2.5M223.5 48.3v2.5M231.1 43.2v1.3M100.3 71.1v6.4h-6.3M129.5 77.5h8.9M133.3 77.5v2.5M146 77.5h8.9M148.6 74.9v2.6M162.6 77.5h7.6M177.8 77.5h11.4M221 73.7h2.5v2.5M229.9 63.5h-3.8v1.3"/>
<path d="M231.1 78.7v1.3M231.1 68.6h20.4M247.6 62.2v1.3h-2.5M223.5 83.8v2.6M229.9 99.1h-3.8v1.2M247.6 97.8v1.3h-2.5M129.5 102.9h8.9M133.3 102.9v2.5M146 102.9h8.9M148.6 100.3v2.6M162.6 102.9h7.6M177.8 102.9h11.4"/>
<path d="M221 109.2h2.5v2.6M223.5 119.4v2.5M231.1 114.3v1.3M231.1 104.1h20.4M27.9 128.3h-2.5v2.5M27.9 139.7h-2.5v2.5M229.9 134.6h-3.8v1.3M231.1 139.7h20.4M247.6 133.4v1.2h-2.5M27.9 152.4h-2.5v2.5M221 144.8h2.5v2.5M223.5 154.9v2.6"/>
<path d="M231.1 149.9v1.2M27.9 163.8h-2.5v2.6M27.9 176.5h-2.5v2.6M135.9 186.7h22.8M147.3 186.7v1.3"/>
</g>
<g fill="none" stroke="#000084" stroke-width=".18">
<path d="M47.7 36.2l1.2 1.2M48.9 36.2l-1.2 1.2M73.1 92.1l1.2 1.2M73.1 94.6l1.2 1.3M73.1 97.2l1.2 1.2M73.1 89.6l1.2 1.2M74.3 92.1l-1.2 1.2M74.3 94.6l-1.2 1.3M74.3 97.2l-1.2 1.2M74.3 89.6l-1.2 1.2M93.4 126.4l1.2 1.2M94.6 126.4l-1.2 1.2"/>
<path d="M98.5 126.4l1.2 1.2M99.7 126.4l-1.2 1.2M108.6 139.1l1.2 1.2M108.6 136.6l1.2 1.2M109.8 139.1l-1.2 1.2M109.8 136.6l-1.2 1.2M108.6 146.7l1.2 1.2M109.8 146.7l-1.2 1.2"/>
</g>
<path d="M253 42.8h.7M253 78.3h.7M75.2 99.9h.7M253 113.9h.7M85.3 157.1h.8M253 149.4h.7" fill="none" stroke="#a90000" stroke-width=".18"/>
<g fill="#009600" stroke="#009600" stroke-width=".18">
<circle cx="124.5" cy="31.8" r=".46"/>
<circle cx="118.1" cy="31.8" r=".46"/>
<circle cx="83.8" cy="31.8" r=".46"/>
<circle cx="87.6" cy="31.8" r=".46"/>
<circle cx="118.1" cy="40.6" r=".46"/>
<circle cx="104.1" cy="31.8" r=".46"/>
<circle cx="151.1" cy="186.7" r=".46"/>
<circle cx="143.5" cy="186.7" r=".46"/>
<circle cx="147.3" cy="186.7" r=".46"/>
<circle cx="148.6" cy="77.5" r=".46"/>
<circle cx="133.3" cy="102.9" r=".46"/>
<circle cx="148.6" cy="102.9" r=".46"/>
<circle cx="133.3" cy="77.5" r=".46"/>
<circle cx="36.8" cy="31.8" r=".46"/>
<circle cx="25.4" cy="31.8" r=".46"/>
<circle cx="223.5" cy="73.7" r=".46"/>
<circle cx="237.5" cy="68.6" r=".46"/>
<circle cx="237.5" cy="104.1" r=".46"/>
<circle cx="223.5" cy="109.2" r=".46"/>
<circle cx="223.5" cy="38.1" r=".46"/>
<circle cx="237.5" cy="33" r=".46"/>
<circle cx="223.5" cy="144.8" r=".46"/>
<circle cx="237.5" cy="139.7" r=".46"/>
<circle cx="185.4" cy="77.5" r=".46"/>
<circle cx="166.4" cy="77.5" r=".46"/>
<circle cx="185.4" cy="102.9" r=".46"/>
<circle cx="166.4" cy="102.9" r=".46"/>
</g>
<g font-size="2.8" fill="#840000">
<text x="178" y="190.9">Title:</text>
<text x="187.7" y="190.9">AZ/EL</text>
<text x="199.1" y="190.9">Antenna</text>
<text x="213.3" y="190.9">Rotator</text>
</g>
<g font-size="2.1" fill="#840000">
<text x="178" y="184">Sheet:</text>
<text x="178" y="181.2">SP6OM</text>
<text x="178" y="186.7">File:</text>
<text x="184.1" y="186.7">Antenna</text>
<text x="194.2" y="186.7">Rotator.kicad_sch</text>
<text x="178" y="196.9">KiCad</text>
<text x="178" y="194.1">Size:</text>
<text x="184.7" y="194.1">A4</text>
<text x="185.7" y="196.9">E.D.A.</text>
<text x="193.3" y="196.9">8.0.0</text>
<text x="200" y="194.1">Date:</text>
<text x="207" y="194.1">2024-05-25</text>
<text x="263" y="194.3">Rev:</text>
<text x="263" y="196.9">Id:</text>
<text x="267.1" y="196.9">1/1</text>
<text x="269.4" y="194.3">1</text>
</g>
<g font-size="1.8" fill="#840000">
<text x="35" y="11.9">1</text>
<text x="85" y="11.9">2</text>
<text x="135" y="11.9">3</text>
<text x="185" y="11.9">4</text>
<text x="235" y="11.9">5</text>
<text x="285" y="11.9">6</text>
<text x="10.3" y="35.9">A</text>
<text x="285.3" y="35.9">A</text>
<text x="103.9" y="75" transform="rotate(-90 103.9 75)">1</text>
<text x="159.3" y="82.3">2</text>
<text x="10.3" y="85.9">B</text>
<text x="130.8" y="86.7">U</text>
<text x="285.3" y="85.9">B</text>
<text x="130.8" y="112.1">U</text>
<text x="10.3" y="135.9">C</text>
<text x="285.3" y="135.9">C</text>
<text x="106.6" y="152.1">19 A0</text>
<text x="106.6" y="154.7">20 A1</text>
<text x="106.6" y="159.8">22 BUTTON_STOP</text>
<text x="106.6" y="162.3">23 BUTTON_CCW</text>
<text x="106.6" y="164.8">24 BUTTON_CW</text>
<text x="106.6" y="167.4">25 BUTTON_UP</text>
<text x="106.6" y="169.9">26 BUTTON_DOWN</text>
<text x="96.3" y="177.2" transform="rotate(-90 96.3 177.2)">4</text>
<text x="98.8" y="177.8" transform="rotate(-90 98.8 177.8)">29</text>
<text x="10.3" y="185.9">D</text>
<text x="285.3" y="185.9">D</text>
<text x="35" y="199.9">1</text>
<text x="85" y="199.9">2</text>
<text x="135" y="199.9">3</text>
<text x="185" y="199.9">4</text>
<text x="235" y="199.9">5</text>
<text x="285" y="199.9">6</text>
</g>
<g font-size="1.8" fill="#006464">
<text x="22.8" y="16.1">+12V</text>
<text x="13.9" y="21.2">+12V</text>
<text x="27.9" y="23.7">F1</text>
<text x="236.1" y="22.5">D2</text>
<text x="245.6" y="22.5">+5V</text>
<text x="257.7" y="23.7">K1</text>
<text x="27.9" y="26.3">0ZCF0110FF2C</text>
<text x="53.5" y="27.5">TPS5420D</text>
<text x="57" y="25">U2</text>
<text x="92.8" y="27.5">L1</text>
<text x="122.4" y="26.3">+5V</text>
<text x="234.5" y="25">BAV99</text>
<text x="253.6" y="26.3">Relay_SPDT</text>
<text x="11.7" y="31.3">PWR_FLAG</text>
<text x="11.7" y="35.2">PWR_FLAG</text>
<text x="29.2" y="35.2">C3</text>
<text x="40.6" y="35.2">C6</text>
<text x="51.3" y="32.6">VIN</text>
<text x="62.7" y="32.6">PH</text>
<text x="74.3" y="32.6">10n</text>
<text x="74.9" y="30.1">C1</text>
<text x="90.2" y="34.8">D11</text>
<text x="91.4" y="30.1">33uH</text>
<text x="108" y="34.3">C2</text>
<text x="120.7" y="35.2">R1</text>
<text x="215.3" y="35.2">510</text>
<text x="215.8" y="32.6">R4</text>
<text x="224" y="35.2">GND</text>
<text x="270.5" y="33.9">+5V</text>
<text x="29.2" y="37.7">4.7u</text>
<text x="40.6" y="37.7">4.7u</text>
<text x="51.3" y="37.7">ENA</text>
<text x="60.4" y="37.7">BOOT</text>
<text x="90.2" y="37.4">B340</text>
<text x="108" y="36.8">100u</text>
<text x="120.7" y="37.7">10k</text>
<text x="133.4" y="36.7">D1</text>
<text x="133.4" y="39.3">GREEN</text>
<text x="235" y="40.2">AO3400A</text>
<text x="235" y="37.7">Q1</text>
<text x="270.5" y="41.5">GND</text>
<text x="14.5" y="45.3">GND</text>
<text x="23.4" y="45.3">GND</text>
<text x="34.8" y="45.3">GND</text>
<text x="59.3" y="43.9" transform="rotate(-90 59.3 43.9)">GND</text>
<text x="60.5" y="42.8">VSNS</text>
<text x="85.6" y="45.3">GND</text>
<text x="102.1" y="45.3">GND</text>
<text x="120.7" y="45.3">R2</text>
<text x="120.7" y="47.9">3.24k</text>
<text x="132.1" y="47.9">1.5k</text>
<text x="132.1" y="45.3">R17</text>
<text x="226.1" y="44">R3</text>
<text x="226.1" y="46.6">100k</text>
<text x="270.5" y="46.6">+12V</text>
<text x="56.4" y="52.9">GND</text>
<text x="229.1" y="50.4">GND</text>
<text x="116.1" y="55.5">GND</text>
<text x="127.5" y="55.5">GND</text>
<text x="221.5" y="56.7">GND</text>
<text x="236.1" y="58">D4</text>
<text x="245.6" y="58">+5V</text>
<text x="257.7" y="59.3">K2</text>
<text x="102.1" y="63.1">+5V</text>
<text x="146.6" y="63.1">+5V</text>
<text x="234.5" y="60.6">BAV99</text>
<text x="253.6" y="61.8">Relay_SPDT</text>
<text x="81.8" y="68.2">+5V</text>
<text x="86" y="70.7">DS1</text>
<text x="106.7" y="70.7">RV3</text>
<text x="140.6" y="72">D7</text>
<text x="151.1" y="70.7">R11</text>
<text x="156.8" y="72">R12</text>
<text x="172" y="72">R13</text>
<text x="215.3" y="70.7">510</text>
<text x="215.8" y="68.2">R5</text>
<text x="224" y="70.7">GND</text>
<text x="270.5" y="69.4">+5V</text>
<text x="36.8" y="75.8">GND</text>
<text x="36.8" y="73.3">+12V</text>
<text x="86" y="73.3">WC1602A</text>
<text x="106.7" y="73.3">10k</text>
<text x="136.6" y="74.5">STPS1L30A</text>
<text x="151.1" y="73.3">10k</text>
<text x="157.5" y="74.5">1k</text>
<text x="172.8" y="74.5">1k</text>
<text x="235" y="75.8">AO3400A</text>
<text x="235" y="73.3">Q2</text>
<text x="270.5" y="77.1">GND</text>
<text x="17.1" y="79.6">Screw_Terminal_01x02</text>
<text x="26.7" y="82.1">J1</text>
<text x="65.8" y="80.9">GND</text>
<text x="76.7" y="83.4">RS</text>
<text x="76.7" y="80.9">R/W</text>
<text x="76.7" y="78.3">E</text>
<text x="84.7" y="79.3" transform="rotate(-90 84.7 79.3)">VDD</text>
<text x="88.3" y="78.3">VO</text>
<text x="102.1" y="80.9">GND</text>
<text x="135.9" y="83.6">RV1</text>
<text x="150.9" y="83.4">+5V</text>
<text x="177.8" y="83.4">GND</text>
<text x="189.2" y="80.9">C4</text>
<text x="189.2" y="83.4">100n</text>
<text x="226.1" y="79.6">R6</text>
<text x="226.1" y="82.1">100k</text>
<text x="270.5" y="82.1">+12V</text>
<text x="26.7" y="88.5">J2</text>
<text x="84" y="86">LED(+)</text>
<text x="84" y="88.5">LED(-)</text>
<text x="97.8" y="88.5">GND</text>
<text x="97.8" y="86">+5V</text>
<text x="135.9" y="86.1">V18ZA1P</text>
<text x="146.6" y="88.5">+5V</text>
<text x="163.3" y="89.8">BAV99</text>
<text x="165" y="87.2">D8</text>
<text x="229.1" y="86">GND</text>
<text x="17.1" y="91">Screw_Terminal_01x08</text>
<text x="76.7" y="91">D0</text>
<text x="76.7" y="93.6">D1</text>
<text x="131.3" y="93.6">GND</text>
<text x="183.4" y="91">GND</text>
<text x="221.5" y="92.3">GND</text>
<text x="236.1" y="93.6">D5</text>
<text x="245.6" y="93.6">+5V</text>
<text x="257.7" y="94.8">K3</text>
<text x="76.7" y="98.7">D3</text>
<text x="76.7" y="101.2">D4</text>
<text x="76.7" y="96.1">D2</text>
<text x="136.6" y="99.9">STPS1L30A</text>
<text x="140.6" y="97.4">D9</text>
<text x="151.1" y="98.7">10k</text>
<text x="151.1" y="96.1">R14</text>
<text x="156.8" y="97.4">R15</text>
<text x="157.5" y="99.9">1k</text>
<text x="172" y="97.4">R16</text>
<text x="172.8" y="99.9">1k</text>
<text x="234.5" y="96.1">BAV99</text>
<text x="253.6" y="97.4">Relay_SPDT</text>
<text x="76.7" y="103.7">D5</text>
<text x="76.7" y="106.3">D6</text>
<text x="189.2" y="106.3">C5</text>
<text x="215.3" y="106.3">510</text>
<text x="215.8" y="103.7">R7</text>
<text x="224" y="106.3">GND</text>
<text x="270.5" y="105">+5V</text>
<text x="76.7" y="108.8">D7</text>
<text x="84.7" y="110" transform="rotate(-90 84.7 110)">VSS</text>
<text x="135.9" y="109">RV2</text>
<text x="135.9" y="111.5">V18ZA1P</text>
<text x="150.9" y="108.8">+5V</text>
<text x="164.4" y="112.6">D10</text>
<text x="177.8" y="108.8">GND</text>
<text x="189.2" y="108.8">100n</text>
<text x="235" y="111.4">AO3400A</text>
<text x="235" y="108.8">Q3</text>
<text x="270.5" y="112.6">GND</text>
<text x="81.8" y="119">GND</text>
<text x="131.3" y="119">GND</text>
<text x="163.3" y="115.2">BAV99</text>
<text x="183.4" y="116.4">GND</text>
<text x="226.1" y="115.2">R9</text>
<text x="226.1" y="117.7">100k</text>
<text x="270.5" y="117.7">+12V</text>
<text x="31" y="121.5">SW1</text>
<text x="31.6" y="124.1">CW</text>
<text x="100.8" y="122.8">+5V</text>
<text x="229.1" y="121.5">GND</text>
<text x="221.5" y="127.9">GND</text>
<text x="234.5" y="131.7">BAV99</text>
<text x="236.1" y="129.1">D6</text>
<text x="245.6" y="129.1">+5V</text>
<text x="257.7" y="130.4">K4</text>
<text x="23.4" y="136.8">GND</text>
<text x="30.9" y="135.5">CCW</text>
<text x="31" y="132.9">SW2</text>
<text x="94.8" y="133.3" transform="rotate(-90 94.8 133.3)">VIN</text>
<text x="99.9" y="133.8" transform="rotate(-90 99.9 133.8)">3V3</text>
<text x="102.5" y="134.1" transform="rotate(-90 102.5 134.1)">+5V</text>
<text x="143.5" y="132.9">J4</text>
<text x="143.5" y="135.5">Conn_01x03_Socket</text>
<text x="253.6" y="132.9">Relay_SPDT</text>
<text x="86.9" y="140.6">D1/TX</text>
<text x="86.9" y="138">D0/RX</text>
<text x="86.9" y="143.1">D2</text>
<text x="100.2" y="138">~{RESET}</text>
<text x="100.2" y="140.6">~{RESET}</text>
<text x="143.5" y="143.1">J3</text>
<text x="215.3" y="141.8">510</text>
<text x="215.8" y="139.3">R8</text>
<text x="224" y="141.8">GND</text>
<text x="270.5" y="140.6">+5V</text>
<text x="23.4" y="148.2">GND</text>
<text x="31" y="145.6">SW3</text>
<text x="31.6" y="148.2">UP</text>
<text x="86.9" y="145.6">D3</text>
<text x="86.9" y="148.2">D4</text>
<text x="101.4" y="148.2">AREF</text>
<text x="143.5" y="145.6">Conn_01x02_Socket</text>
<text x="235" y="146.9">AO3400A</text>
<text x="235" y="144.4">Q4</text>
<text x="270.5" y="148.2">GND</text>
<text x="86.9" y="155.8">D7</text>
<text x="86.9" y="150.7">D5</text>
<text x="86.9" y="153.3">D6</text>
<text x="103.7" y="153.3">A0</text>
<text x="103.7" y="155.8">A1</text>
<text x="226.1" y="150.7">R10</text>
<text x="226.1" y="153.3">100k</text>
<text x="270.5" y="153.3">+12V</text>
<text x="23.4" y="160.9">GND</text>
<text x="30.2" y="159.6">DOWN</text>
<text x="31" y="157.1">SW4</text>
<text x="86.9" y="158.3">D8</text>
<text x="86.9" y="160.9">D9</text>
<text x="103.7" y="158.3">A2</text>
<text x="103.7" y="160.9">A3</text>
<text x="229.1" y="157.1">GND</text>
<text x="86.9" y="163.4">D10</text>
<text x="86.9" y="166">D11</text>
<text x="103.7" y="163.4">A4</text>
<text x="103.7" y="166">A5</text>
<text x="221.5" y="163.4">GND</text>
<text x="23.4" y="172.3">GND</text>
<text x="30.2" y="172.3">DOWN</text>
<text x="31" y="169.8">SW5</text>
<text x="86.9" y="168.5">D12</text>
<text x="86.9" y="171">D13</text>
<text x="103.7" y="168.5">A6</text>
<text x="103.7" y="171">A7</text>
<text x="97.4" y="174.8" transform="rotate(-90 97.4 174.8)">GND</text>
<text x="99.9" y="174.8" transform="rotate(-90 99.9 174.8)">GND</text>
<text x="101.3" y="178.7">A1</text>
<text x="23.4" y="185">GND</text>
<text x="94.5" y="183.7">GND</text>
<text x="97" y="183.7">GND</text>
<text x="101.3" y="181.2">Arduino_Nano_v2.x</text>
<text x="138.4" y="185">M3</text>
<text x="138.4" y="182.5">H1</text>
<text x="146.1" y="185">M3</text>
<text x="146.1" y="182.5">H2</text>
<text x="153.7" y="185">M3</text>
<text x="153.7" y="182.5">H3</text>
<text x="161.3" y="185">M3</text>
<text x="161.3" y="182.5">H4</text>
<text x="145.3" y="193.9">GND</text>
</g>
<g font-size="1.8" fill="#a90000">
<text x="230.4" y="27.7">1</text>
<text x="243.1" y="27.7">2</text>
<text x="48.8" y="31.5">7</text>
<text x="66.6" y="31.5">8</text>
<text x="230.9" y="35" transform="rotate(-90 230.9 35)">3</text>
<text x="237.2" y="32.5" transform="rotate(-90 237.2 32.5)">3</text>
<text x="251.5" y="32.8">A2</text>
<text x="264.2" y="32.8">A1</text>
<text x="48.8" y="36.6">5</text>
<text x="66.6" y="36.6">1</text>
<text x="66.6" y="41.7">4</text>
<text x="224.1" y="37.8">1</text>
<text x="264.1" y="40.4">12</text>
<text x="58.2" y="46.4" transform="rotate(-90 58.2 46.4)">6</text>
<text x="230.9" y="42.6" transform="rotate(-90 230.9 42.6)">2</text>
<text x="251.4" y="42.9">11</text>
<text x="264.1" y="45.5">14</text>
<text x="230.4" y="63.2">1</text>
<text x="243.1" y="63.2">2</text>
<text x="100.3" y="70.9">2</text>
<text x="103.9" y="68.7" transform="rotate(-90 103.9 68.7)">3</text>
<text x="230.9" y="70.6" transform="rotate(-90 230.9 70.6)">3</text>
<text x="237.2" y="68" transform="rotate(-90 237.2 68)">3</text>
<text x="251.5" y="68.3">A2</text>
<text x="264.2" y="68.3">A1</text>
<text x="30.4" y="72.1">1</text>
<text x="30.4" y="74.7">2</text>
<text x="74.2" y="77.2">6</text>
<text x="83.6" y="74.4" transform="rotate(-90 83.6 74.4)">2</text>
<text x="92" y="77.2">3</text>
<text x="224.1" y="73.4">1</text>
<text x="264.1" y="75.9">12</text>
<text x="74.2" y="79.8">5</text>
<text x="74.2" y="82.3">4</text>
<text x="166.1" y="79.4" transform="rotate(-90 166.1 79.4)">3</text>
<text x="172" y="82.3">1</text>
<text x="230.9" y="78.2" transform="rotate(-90 230.9 78.2)">2</text>
<text x="251.4" y="78.5">11</text>
<text x="264.1" y="81">14</text>
<text x="74.2" y="89.9">7</text>
<text x="91.4" y="84.8">15</text>
<text x="91.4" y="87.4">16</text>
<text x="30.4" y="93.7">1</text>
<text x="74.2" y="92.5">8</text>
<text x="74.2" y="95">9</text>
<text x="30.4" y="96.3">2</text>
<text x="30.4" y="98.8">3</text>
<text x="30.4" y="101.3">4</text>
<text x="73.6" y="97.5">10</text>
<text x="73.6" y="100.1">11</text>
<text x="230.4" y="98.8">1</text>
<text x="243.1" y="98.8">2</text>
<text x="30.4" y="103.9">5</text>
<text x="30.4" y="106.4">6</text>
<text x="73.6" y="102.6">12</text>
<text x="73.6" y="105.2">13</text>
<text x="73.6" y="107.7">14</text>
<text x="159.3" y="107.7">2</text>
<text x="166.1" y="104.8" transform="rotate(-90 166.1 104.8)">3</text>
<text x="172" y="107.7">1</text>
<text x="230.9" y="106.1" transform="rotate(-90 230.9 106.1)">3</text>
<text x="237.2" y="103.6" transform="rotate(-90 237.2 103.6)">3</text>
<text x="251.5" y="103.9">A2</text>
<text x="264.2" y="103.9">A1</text>
<text x="30.4" y="109">7</text>
<text x="30.4" y="111.5">8</text>
<text x="83.6" y="112.5" transform="rotate(-90 83.6 112.5)">1</text>
<text x="224.1" y="109">1</text>
<text x="230.9" y="113.7" transform="rotate(-90 230.9 113.7)">2</text>
<text x="264.1" y="111.5">12</text>
<text x="251.4" y="114">11</text>
<text x="264.1" y="116.6">14</text>
<text x="93.7" y="129.6" transform="rotate(-90 93.7 129.6)">30</text>
<text x="98.8" y="129.6" transform="rotate(-90 98.8 129.6)">17</text>
<text x="101.3" y="129.6" transform="rotate(-90 101.3 129.6)">27</text>
<text x="138.4" y="130.6">1</text>
<text x="84.4" y="136.9">2</text>
<text x="106.6" y="136.9">28</text>
<text x="138.4" y="133.1">2</text>
<text x="138.4" y="135.6">3</text>
<text x="230.4" y="134.4">1</text>
<text x="243.1" y="134.4">2</text>
<text x="84.4" y="139.4">1</text>
<text x="84.4" y="142">5</text>
<text x="107.2" y="139.4">3</text>
<text x="138.4" y="142">1</text>
<text x="230.9" y="141.7" transform="rotate(-90 230.9 141.7)">3</text>
<text x="237.2" y="139.1" transform="rotate(-90 237.2 139.1)">3</text>
<text x="251.5" y="139.4">A2</text>
<text x="264.2" y="139.4">A1</text>
<text x="84.4" y="147.1">7</text>
<text x="84.4" y="149.6">8</text>
<text x="84.4" y="144.5">6</text>
<text x="106.6" y="147.1">18</text>
<text x="138.4" y="144.5">2</text>
<text x="224.1" y="144.5">1</text>
<text x="230.9" y="149.3" transform="rotate(-90 230.9 149.3)">2</text>
<text x="251.4" y="149.6">11</text>
<text x="264.1" y="147.1">12</text>
<text x="83.8" y="154.7">10</text>
<text x="84.4" y="152.1">9</text>
<text x="106.6" y="152.1">19</text>
<text x="106.6" y="154.7">20</text>
<text x="264.1" y="152.1">14</text>
<text x="83.8" y="157.2">11</text>
<text x="83.8" y="159.8">12</text>
<text x="106.6" y="157.2">21 A2</text>
<text x="106.6" y="157.2">21</text>
<text x="106.6" y="159.8">22</text>
<text x="83.8" y="162.3">13</text>
<text x="83.8" y="164.8">14</text>
<text x="83.8" y="167.4">15</text>
<text x="106.6" y="162.3">23</text>
<text x="106.6" y="164.8">24</text>
<text x="106.6" y="167.4">25</text>
<text x="83.8" y="169.9">16</text>
<text x="106.6" y="169.9">26</text>
</g>
<g font-size="1.8" fill="#0f0f0f">
<text x="210.4" y="37.8">CW</text>
<text x="239.5" y="42.8">MOTOR_AZ_111</text>
<text x="61.9" y="77.1">LCD_ENABLE 6</text>
<text x="117.2" y="77.1">PULSE_AZ_IN</text>
<text x="189.2" y="77.1">PULSE_AZ</text>
<text x="209.2" y="73.3">CCW</text>
<text x="66.4" y="82.2">LCD_RS 4</text>
<text x="239.5" y="78.4">MOTOR_AZ_211</text>
<text x="33" y="93.6">MOTOR_AZ_1</text>
<text x="33" y="96.2">MOTOR_AZ_2</text>
<text x="33" y="98.7">MOTOR_EL_1</text>
<text x="33" y="101.3">MOTOR_EL_2</text>
<text x="66.4" y="100">LCD_D4</text>
<text x="33" y="103.8">PULSE_AZ_IN</text>
<text x="33" y="106.3">GND</text>
<text x="66.4" y="105.1">LCD_D6</text>
<text x="66.4" y="107.6">LCD_D7</text>
<text x="66.4" y="102.5">LCD_D5</text>
<text x="117.3" y="102.5">PULSE_EL_IN</text>
<text x="189.2" y="102.5">PULSE_EL</text>
<text x="33" y="108.9">PULSE_EL_IN</text>
<text x="33" y="111.4">GND</text>
<text x="210.6" y="108.9">UP</text>
<text x="239.6" y="114">MOTOR_EL_111</text>
<text x="38.1" y="127.9">BUTTON_CW</text>
<text x="134.7" y="130.5">A0</text>
<text x="81.1" y="136.8">D0</text>
<text x="134.7" y="135.5">A2</text>
<text x="134.7" y="133">A1</text>
<text x="38.1" y="139.4">BUTTON_CCW</text>
<text x="74.4" y="141.9">PULSE_AZ 5</text>
<text x="81.1" y="139.4">D1</text>
<text x="134.5" y="141.9">D0</text>
<text x="74.5" y="144.4">PULSE_EL 6</text>
<text x="76.6" y="149.5">LCD_D5</text>
<text x="76.6" y="147">LCD_D4</text>
<text x="134.5" y="144.4">D1</text>
<text x="207.8" y="144.4">DOWN</text>
<text x="239.6" y="149.5">MOTOR_EL_211</text>
<text x="38.1" y="152.1">BUTTON_UP</text>
<text x="76.6" y="154.6">LCD_D7</text>
<text x="76.6" y="152.1">LCD_D6</text>
<text x="79.6" y="159.7">CCW12</text>
<text x="80.9" y="157.1">CW11</text>
<text x="38.1" y="163.5">BUTTON_DOWN</text>
<text x="76.6" y="167.3">LCD_RS15</text>
<text x="78.2" y="164.8">DOWN14</text>
<text x="81" y="162.2">UP 13</text>
<text x="72.1" y="169.8">LCD_ENABLE16</text>
<text x="38.1" y="176.2">BUTTON_STOP</text>
</g>
</svg>
